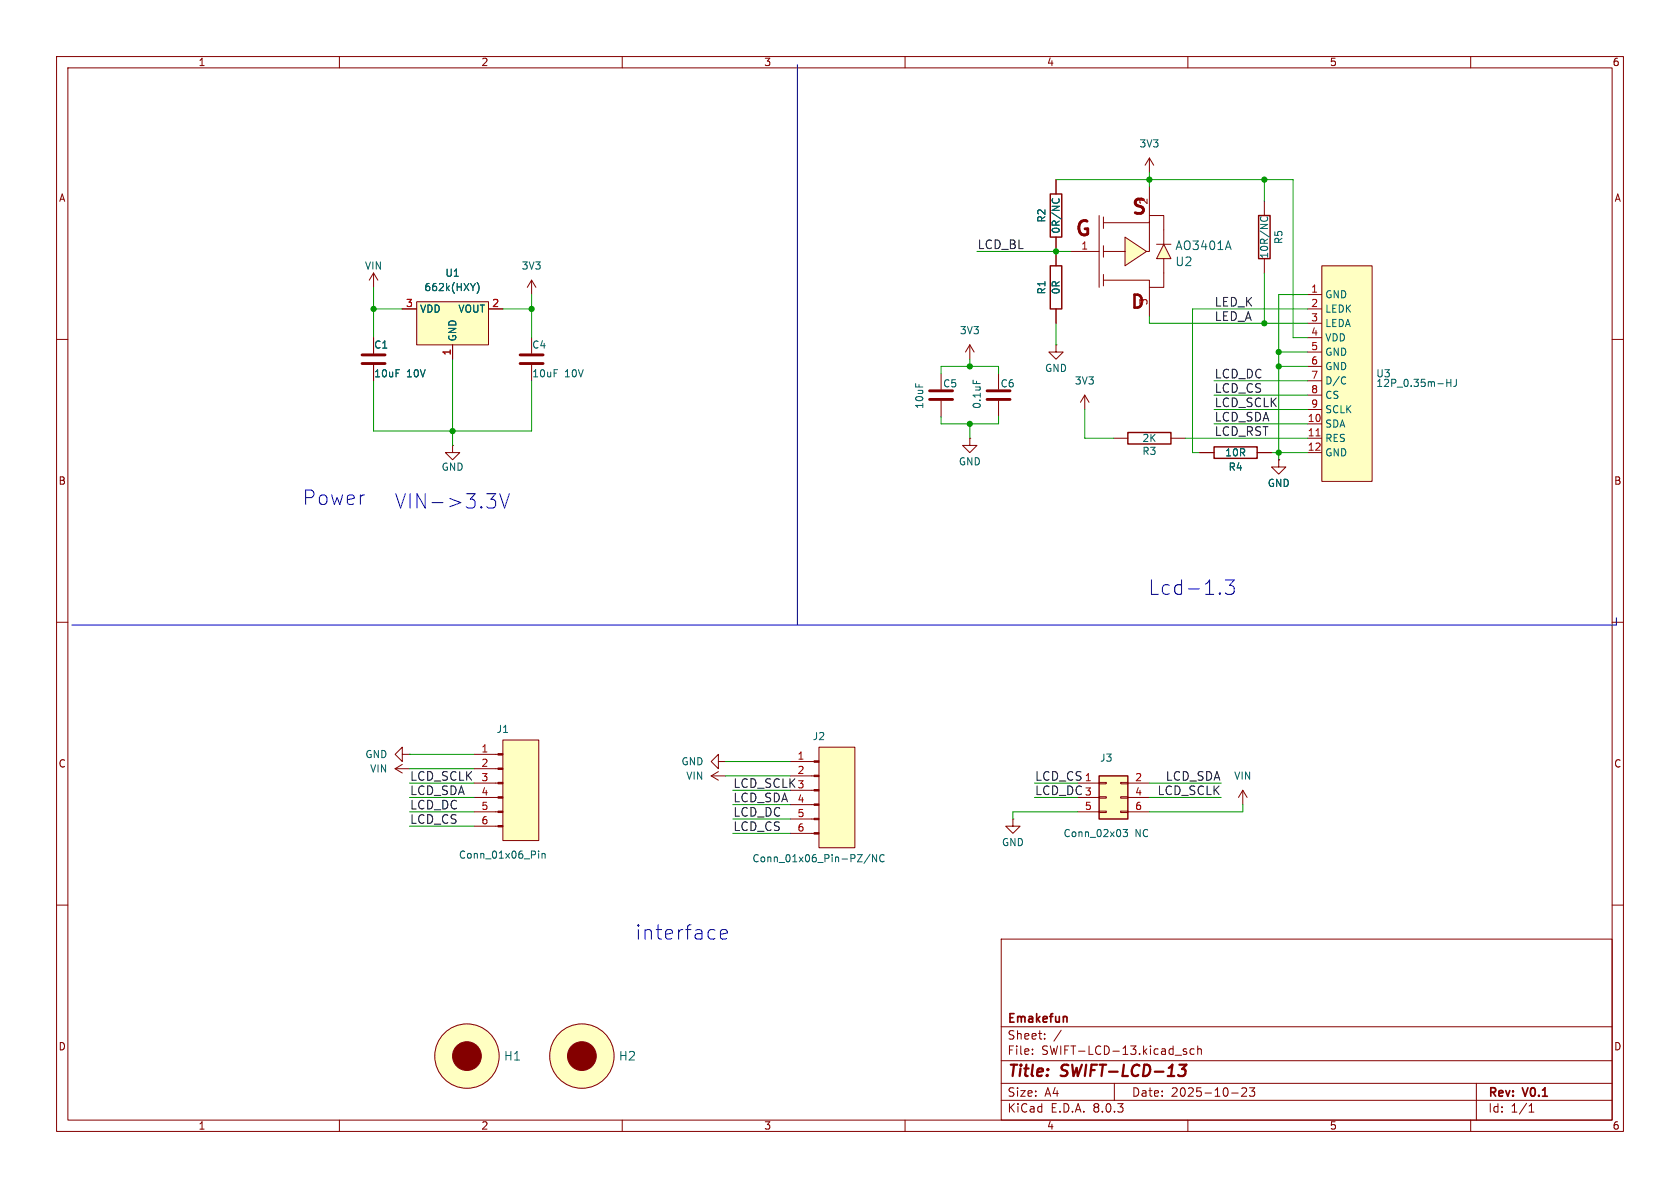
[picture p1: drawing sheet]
<svg xmlns="http://www.w3.org/2000/svg" width="297mm" height="210mm" viewBox="0 0 297 210" stroke-linecap="round" stroke-linejoin="round" font-family="sans-serif">
<g fill="none" stroke="#840000" stroke-width=".18">
<path d="M10 10h277v190h-277zM12 12h273v186h-273zM60 10v2M110 10v2M160 10v2M210 10v2M260 10v2M186.7 31.8v2.5M10 60h2M186.7 41.9v2.6M285 60h2M10 110h2"/>
<path d="M285 110h2M69.8 135.9l1.3 .8M69.8 135.9h2.6M71.1 135.1l-1.3 .8M127 134.6v-1.2l-1.3 1.2 1.3 1.3v-1.3h1.3M128.3 134.6h.1M10 160h2M285 160h2M177 166h108v32h-108zM60 198v2M110 198v2M160 198v2"/>
<path d="M177 194.5h108M177 191.5h108M177 187.5h108M177 181.5h108M182.5 186.3v.1M182.5 185.5v.1M184.7 183.6v.1M184.7 182.8v.1M187.6 182.1l-1.3 2M197 191.5v3M209.7 185.5l-.3-.1-.2 .2v.2l.5 .2v.3h-.5M210 198v2"/>
<path d="M211.1 185.5l-.4-.1-.3 .3v.4l.1 .2h.6M211.7 185.5l.3-.1 .3 .1 .1 .9M211.7 184.9v1.5M217.7 193.2h1.2M219.5 192.4l.6-.1 .2 .1 .1 .3-.9 1.1h.9M220.9 192.3h.9l-.5 .6 .4 .1v.7l-.2 .1h-.4l-.2-.1M260 198v2M261 191.5v6.5M270.3 196.6h.9M270.3 195.5l.4-.4v1.5"/>
</g>
<path d="M208.5 188.2h1.2l-.7 .8h.3l.2 .2 .1 .2-.2 .6-.3 .2h-.6l-.2-.2" fill="none" stroke="#840000" stroke-width=".4"/>
<path d="M188.6 179.8v.9" fill="none" stroke="#840000" stroke-width=".3"/>
<path d="M185.7 34.3h2v7.6h-2z" fill="none" stroke="#840000" stroke-width=".25"/>
<path d="M186.1 35.1l-.1 .3 .1 .3M187.1 35.1l.2 .3-.1 .3" fill="none" stroke="#006464" stroke-width=".18"/>
<g fill="#ffffc2">
<path d="M205.7 43.2l1.3 2.5h-2.5z"/>
<path d="M198.9 41.9l3.8 2.6-3.8 2.5z"/>
</g>
<g fill="none" stroke="#840000" stroke-width=".18">
<path d="M194.3 38.1v12.7M195.1 38.4v2M203.2 38.1h2.5v5.1M203.2 39.1v5.4h-.5M203.2 33v6.4h-8.1M203.2 27.9v2.6M203.2 27.9l-.8 1.3M203.2 27.9l.8 1.3M189.2 44.5h5.1M195.1 49.5h8.1v1.3M195.1 43.4v2.1M195.1 48.5v2"/>
<path d="M195.1 44.5h3.8M198.9 41.9l3.8 2.6-3.8 2.5zM203.2 50.8v5.1M204.5 43.2h2.5M205.7 45.7v5.1h-2.5M205.7 43.2l1.3 2.5h-2.5zM71.1 133.4v-1.3l-1.3 1.3 1.3 1.2v-1.2h1.3M72.4 133.4h.1"/>
</g>
<path d="M217.1 42.6l.5 1.5" fill="none" stroke="#006464" stroke-width=".18"/>
<path d="M233.7 47h8.9v38.1h-8.9z" fill="#ffffc2"/>
<g fill="none" stroke="#840000" stroke-width=".18">
<path d="M231.1 52.1h2.6M231.1 54.6h2.6M231.1 57.2h2.6M231.1 59.7h2.6M233.7 47h8.9v38.1h-8.9zM80 78.7v1.3h1.3l-1.3 1.3-1.3-1.3h1.3M80 78.7h.1M231.1 74.9h2.6M231.1 77.5h2.6M231.1 62.2h2.6M231.1 64.8h2.6M231.1 67.3h2.6"/>
<path d="M231.1 69.9h2.6M231.1 72.4h2.6M231.1 80h2.6"/>
</g>
<path d="M232.7 77.1h.7" fill="none" stroke="#a90000" stroke-width=".18"/>
<path d="M237.7 66.6l.2 .1M237.9 67.8l-.2 .1M255.8 67.1v1.2M255.8 67.7h.7M256.5 67.1v1.2M257.5 67.1v.9a.41 .41 0 0 1-.5 .3" fill="none" stroke="#006464" stroke-width=".18"/>
<path d="M73.7 53.3h12.7v7.7h-12.7z" fill="#ffffc2"/>
<g fill="none" stroke="#840000" stroke-width=".18">
<path d="M223.5 35.6v2.5M66 48.3l-.7 1.2M66 48.3v2.5M66 48.3l.8 1.2M71.1 54.6h2.6M73.7 53.3h12.7v7.7h-12.7zM86.4 54.6h2.5M94 49.5l-.8 1.3M94 49.5v2.6M94 49.5l.7 1.3M223.5 45.7v2.6M80 61v2.5"/>
<path d="M186.7 61v1.2h1.3l-1.3 1.3-1.3-1.3h1.3M186.7 61h.1"/>
</g>
<path d="M223 38.3l-.2 .4 .2 .3M224 38.3l.1 .4-.2 .3M84.3 49.9a1.46 1.46 0 0 1 0 2" fill="none" stroke="#006464" stroke-width=".18"/>
<path d="M222.5 38.1h2v7.6h-2z" fill="none" stroke="#840000" stroke-width=".25"/>
<path d="M144.8 132.1h6.3v17.8h-6.3z" fill="#ffffc2"/>
<path d="M191.8 69.9l-.8 1.2M191.8 69.9v2.5M191.8 69.9l.7 1.2M196.8 77.5h2.6M207 77.5h2.5M139.7 139.7h4.2M139.7 137.2h4.2M139.7 134.6h4.2M144.8 132.1h6.3v17.8h-6.3zM139.7 147.3h4.2M139.7 144.8h4.2M139.7 142.2h4.2" fill="none" stroke="#840000" stroke-width=".18"/>
<g fill="#840000" stroke="#840000" stroke-width=".18">
<path d="M143.9 134.5h.9v.2h-.9z"/>
<path d="M143.9 147.2h.9v.2h-.9z"/>
<path d="M143.9 144.7h.9v.2h-.9z"/>
<path d="M143.9 142.1h.9v.3h-.9z"/>
<path d="M143.9 139.6h.9v.2h-.9z"/>
<path d="M143.9 137h.9v.3h-.9z"/>
</g>
<path d="M153.8 151l-1.1 1.6M155 151.1v1.2l-.8-1.2v1.2M156.3 151.2a.6 .6 0 0 0-.8 .4 .6 .6 0 0 0 .6 .7l.2-.1" fill="none" stroke="#006464" stroke-width=".18"/>
<path d="M199.4 76.5h7.6v2h-7.6z" fill="none" stroke="#840000" stroke-width=".25"/>
<path d="M88.9 130.8h6.3v17.8h-6.3z" fill="#ffffc2"/>
<g fill="none" stroke="#840000" stroke-width=".18">
<path d="M171.4 77.5v1.2h1.3l-1.3 1.3-1.2-1.3h1.2M171.4 77.5h.1M176.5 66v2.8M176.5 70.9v2.8M83.8 138.4h4.2M83.8 135.9h4.2M83.8 133.4h4.2M88.9 130.8h6.3v17.8h-6.3zM219.7 139.7l-.8 1.3M219.7 139.7v2.5M219.7 139.7l.8 1.3M83.8 146.1h4.2"/>
<path d="M83.8 143.5h4.2M83.8 141h4.2"/>
</g>
<g fill="#840000" stroke="#840000" stroke-width=".18">
<path d="M88 133.2h.9v.3h-.9z"/>
<path d="M88 145.9h.9v.3h-.9z"/>
<path d="M88 143.4h.9v.2h-.9z"/>
<path d="M88 140.8h.9v.3h-.9z"/>
<path d="M88 138.3h.9v.3h-.9z"/>
<path d="M88 135.8h.9v.2h-.9z"/>
</g>
<path d="M172 67.2v.6M95.2 150.4v.2M95.2 150.9v.8M95.8 150.9v.8M95.8 151l.2-.1h.3l.1 .8" fill="none" stroke="#006464" stroke-width=".18"/>
<path d="M174.5 70.6h4.1M174.5 69.1h4.1" fill="none" stroke="#840000" stroke-width=".51"/>
<path d="M194.3 137.2h5.1v7.6h-5.1z" fill="#ffffc2"/>
<g fill="none" stroke="#840000" stroke-width=".18">
<path d="M186.7 31.8v2.5M66 59.7v2.8M71.1 54.6h2.6M86.4 54.6h2.5M94 59.7v2.8M186.7 41.9v5.1M186.7 54.6v2.6M66 64.5v2.8M80 61v2.5M94 64.5v2.8M166.4 66v2.8M166.4 70.9v2.8"/>
<path d="M171.4 61l-.7 1.2M171.4 61v2.5M171.4 61l.8 1.2M212.1 80h2.5M222.2 80h2.6M226.1 81.3v1.3h1.2l-1.2 1.2-1.3-1.2h1.3M226.1 81.3h.1M125.7 137.2l1.3 .7M125.7 137.2h2.6M127 136.4l-1.3 .8M190.5 138.4h3.8M194.3 138.3h1.3v.3h-1.3z"/>
<path d="M198.1 138.3h1.3v.3h-1.3zM199.4 138.4h3.8M179.1 144.8v1.3h1.2l-1.2 1.2-1.3-1.2h1.3M179.1 144.8h.1M190.5 141h3.8M190.5 143.5h3.8M194.3 143.4h1.3v.2h-1.3zM194.3 140.8h1.3v.3h-1.3zM198.1 143.4h1.3v.2h-1.3zM198.1 140.8h1.3v.3h-1.3zM199.4 141h3.8M199.4 143.5h3.8"/>
<circle cx="82.5" cy="186.7" r="5.7"/>
<circle cx="102.9" cy="186.7" r="5.7"/>
</g>
<path d="M185.7 47h2v7.6h-2zM214.6 79h7.6v2h-7.6zM194.3 137.2h5.1v7.6h-5.1z" fill="none" stroke="#840000" stroke-width=".25"/>
<path d="M186.1 35.1l-.1 .3 .1 .3M187.1 35.1l.2 .3-.1 .3M84.3 49.9a1.46 1.46 0 0 1 0 2M198.5 146.6h.8l-.4 .5 .4 .1v.6l-.2 .1-.6-.1" fill="none" stroke="#006464" stroke-width=".18"/>
<path d="M64 62.7h4.1M64 64.3h4.1M91.9 62.7h4.1M91.9 64.3h4.1M164.3 70.6h4.1M164.3 69.1h4.1" fill="none" stroke="#840000" stroke-width=".51"/>
<g fill="#ffffc2" stroke="#ffffc2" stroke-width=".18">
<circle cx="102.9" cy="186.7" r="5.7"/>
<circle cx="82.5" cy="186.7" r="5.7"/>
</g>
<g fill="#840000" stroke="#840000" stroke-width=".18">
<circle cx="102.9" cy="186.7" r="2.54"/>
<circle cx="82.5" cy="186.7" r="2.54"/>
</g>
<path d="M141 11.4v99.1M86.1 87.3h1.5l-.8 .9M87.1 88.2l.5 .5v.6l-.5 .5M88.4 87.3l.8 2.5 .8-2.5M216.6 102.5h1.6l-.8 1a.69 .69 0 0 1 .8 .5v.6l-.2 .3-.3 .2h-.7l-.4-.3M285.7 109.2v1.3h-273M127.4 165.2l1.2-.3-.1-.5-.8-.1-.3 .4v1l.1 .2 .2 .1 .8-.1" fill="none" stroke="#0000c2" stroke-width=".18"/>
<g fill="none" stroke="#009600" stroke-width=".18">
<path d="M186.7 31.8h41.9v27.9h2.5M203.2 30.5v2.5M223.5 31.8v3.8M66 54.6h5.1M66 50.8v8.9M88.9 54.6h5.1M94 52.1v7.6M172.7 44.5h16.5M186.7 57.2v3.8M203.2 55.9v1.3h27.9M223.5 48.3v8.9M231.1 52.1h-5v29.2"/>
<path d="M231.1 54.6h-20.3v25.4h1.3M66 67.3v8.9h28v-8.9M80 63.5v15.2M166.4 73.7v1.2h10.1v-1.2M166.4 66v-1.2h10.1v1.2M171.4 63.5v1.3M171.4 74.9v2.6M191.8 72.4v5.1h5M209.5 77.5h21.6M214.6 69.9h16.5M214.6 74.9h16.5M214.6 72.4h16.5"/>
<path d="M214.6 67.3h16.5M226.1 64.8h5M226.1 62.2h5M224.8 80h6.3M72.4 138.4h11.4M72.4 135.9h11.4M72.4 133.4h11.4M128.3 137.2h11.4M128.3 134.6h11.4M129.5 139.7h10.2M182.9 138.4h7.6M203.2 138.4h12.7"/>
<path d="M72.4 141h11.4M72.4 143.5h11.4M72.4 146.1h11.4M129.5 142.2h10.2M129.5 147.3h10.2M129.5 144.8h10.2M182.9 141h7.6M190.5 143.5h-11.4v1.3M203.2 141h12.7M219.7 142.2v1.3h-16.5"/>
</g>
<g fill="#009600" stroke="#009600" stroke-width=".18">
<circle cx="203.2" cy="31.8" r=".46"/>
<circle cx="226.1" cy="64.8" r=".46"/>
<circle cx="226.1" cy="62.2" r=".46"/>
<circle cx="226.1" cy="80" r=".46"/>
<circle cx="223.5" cy="57.2" r=".46"/>
<circle cx="223.5" cy="31.8" r=".46"/>
<circle cx="171.4" cy="74.9" r=".46"/>
<circle cx="186.7" cy="44.5" r=".46"/>
<circle cx="171.4" cy="64.8" r=".46"/>
<circle cx="94" cy="54.6" r=".46"/>
<circle cx="80" cy="76.2" r=".46"/>
<circle cx="66" cy="54.6" r=".46"/>
</g>
<g font-size="3.5" fill="#840000">
<text x="199.7" y="38.6">S</text>
<text x="189.7" y="42.4">G</text>
</g>
<g font-size="3.5" fill="#0000c2">
<text x="53.5" y="89.5">Power</text>
<text x="69.8" y="90.1">VIN-&gt;3.3V</text>
<text x="203" y="105.4">Lcd-1.3</text>
<text x="112.3" y="166.3">interface</text>
</g>
<text font-size="3.2" fill="#840000" x="199.6" y="55.2">D</text>
<g font-size="2.8" fill="#840000">
<text x="178" y="190.9">Title:</text>
<text x="187.7" y="190.9">SWIFT-LCD-13</text>
</g>
<g font-size="2.1" fill="#0f0f0f">
<text x="172.7" y="44.1">LCD_BL</text>
<text x="214.6" y="56.8">LED_A</text>
<text x="214.6" y="54.3">LED_K</text>
<text x="214.6" y="69.5">LCD_CS</text>
<text x="214.6" y="67">LCD_DC</text>
<text x="214.6" y="77.2">LCD_RST</text>
<text x="214.6" y="74.6">LCD_SDA</text>
<text x="214.6" y="72.1">LCD_SCLK</text>
<text x="72.4" y="138.1">LCD_SCLK</text>
<text x="72.4" y="140.7">LCD_SDA</text>
<text x="72.4" y="143.2">LCD_DC</text>
<text x="129.5" y="139.4">LCD_SCLK</text>
<text x="129.5" y="141.9">LCD_SDA</text>
<text x="182.9" y="138.1">LCD_CS</text>
<text x="182.9" y="140.7">LCD_DC</text>
<text x="204.6" y="140.7">LCD_SCLK</text>
<text x="206" y="138.1">LCD_SDA</text>
<text x="72.4" y="145.7">LCD_CS</text>
<text x="129.5" y="147">LCD_CS</text>
<text x="129.5" y="144.5">LCD_DC</text>
</g>
<g font-size="2.1" fill="#006464">
<text x="207.7" y="47.2">U2</text>
<text x="207.7" y="44.4">AO3401A</text>
<text x="89" y="187.7">H1</text>
<text x="109.3" y="187.7">H2</text>
</g>
<g font-size="2.1" fill="#840000">
<text x="178" y="184">Sheet:</text>
<text x="178" y="181.2">Emakefun</text>
<text x="178" y="186.7">File:</text>
<text x="184.1" y="186.7">SWIFT-LCD-13.kicad_sch</text>
<text x="178" y="196.9">KiCad</text>
<text x="178" y="194.1">Size:</text>
<text x="184.7" y="194.1">A4</text>
<text x="185.7" y="196.9">E.D.A.</text>
<text x="193.3" y="196.9">8.0.3</text>
<text x="200" y="194.1">Date:</text>
<text x="207" y="194.1">2025-10-23</text>
<text x="263" y="194.3">Rev:</text>
<text x="263" y="196.9">Id:</text>
<text x="267.1" y="196.9">1/1</text>
<text x="269.4" y="194.3">V0.1</text>
</g>
<g font-size="1.8" fill="#840000">
<text x="35" y="11.9">1</text>
<text x="85" y="11.9">2</text>
<text x="135" y="11.9">3</text>
<text x="185" y="11.9">4</text>
<text x="235" y="11.9">5</text>
<text x="285" y="11.9">6</text>
<text x="10.3" y="35.9">A</text>
<text x="285.3" y="35.9">A</text>
<text x="10.3" y="85.9">B</text>
<text x="285.3" y="85.9">B</text>
<text x="10.3" y="135.9">C</text>
<text x="285.3" y="135.9">C</text>
<text x="10.3" y="185.9">D</text>
<text x="285.3" y="185.9">D</text>
<text x="35" y="199.9">1</text>
<text x="85" y="199.9">2</text>
<text x="135" y="199.9">3</text>
<text x="185" y="199.9">4</text>
<text x="235" y="199.9">5</text>
<text x="285" y="199.9">6</text>
</g>
<g font-size="1.8" fill="#006464">
<text x="201.3" y="26.3">3V3</text>
<text x="185" y="39.4" transform="rotate(-90 185 39.4)">R2</text>
<text x="187.6" y="41.4" transform="rotate(-90 187.6 41.4)">0R/NC</text>
<text x="64.4" y="47.9">VIN</text>
<text x="92.1" y="47.9">3V3</text>
<text x="224.4" y="45.8" transform="rotate(-90 224.4 45.8)">10R/NC</text>
<text x="226.9" y="43.3" transform="rotate(-90 226.9 43.3)">R5</text>
<text x="74.9" y="51.7">662k(HXY)</text>
<text x="78.6" y="49.1">U1</text>
<text x="185" y="52.1" transform="rotate(-90 185 52.1)">R1</text>
<text x="187.6" y="52.1" transform="rotate(-90 187.6 52.1)">0R</text>
<text x="234.2" y="52.9">GND</text>
<text x="74.2" y="55.5">VDD</text>
<text x="80.9" y="55.5">VOUT</text>
<text x="169.6" y="59.3">3V3</text>
<text x="234.2" y="55.5">LEDK</text>
<text x="234.2" y="58">LEDA</text>
<text x="66" y="61.8">C1</text>
<text x="80.9" y="60.5" transform="rotate(-90 80.9 60.5)">GND</text>
<text x="94" y="61.8">C4</text>
<text x="184.7" y="66">GND</text>
<text x="234.2" y="60.6">VDD</text>
<text x="234.2" y="63.1">GND</text>
<text x="234.2" y="65.6">GND</text>
<text x="66" y="66.9">10uF</text>
<text x="71.9" y="66.9">10V</text>
<text x="94" y="66.9">10uF</text>
<text x="99.8" y="66.9">10V</text>
<text x="166.6" y="68.7">C5</text>
<text x="176.8" y="68.7">C6</text>
<text x="189.9" y="68.2">3V3</text>
<text x="234.2" y="68.2">D/C</text>
<text x="234.2" y="70.7">CS</text>
<text x="243.2" y="68.6">12P_0.35m-HJ</text>
<text x="243.2" y="66.9">U3</text>
<text x="163.4" y="72.4" transform="rotate(-90 163.4 72.4)">10uF</text>
<text x="173.6" y="72.4" transform="rotate(-90 173.6 72.4)">0.1uF</text>
<text x="234.2" y="75.8">SDA</text>
<text x="234.2" y="73.3">SCLK</text>
<text x="78" y="83.4">GND</text>
<text x="169.4" y="82.5">GND</text>
<text x="201.9" y="80.6">R3</text>
<text x="201.9" y="78.3">2K</text>
<text x="216.5" y="80.9">10R</text>
<text x="217.1" y="83.4">R4</text>
<text x="234.2" y="78.3">RES</text>
<text x="234.2" y="80.9">GND</text>
<text x="224" y="86.3">GND</text>
<text x="87.7" y="129.8">J1</text>
<text x="143.6" y="131">J2</text>
<text x="64.5" y="134.2">GND</text>
<text x="65.3" y="136.8">VIN</text>
<text x="120.4" y="135.5">GND</text>
<text x="194.4" y="134.8">J3</text>
<text x="121.2" y="138">VIN</text>
<text x="218.1" y="138">VIN</text>
<text x="177" y="149.8">GND</text>
<text x="187.9" y="148.2">Conn_02x03</text>
<text x="200.6" y="148.2">NC</text>
<text x="81" y="152">Conn_01x06_Pin</text>
<text x="132.9" y="152.6">Conn_01x06_Pin-PZ/NC</text>
</g>
<g font-size="1.8" fill="#a90000">
<text x="202.9" y="36.3" transform="rotate(-90 202.9 36.3)">2</text>
<text x="191.1" y="44.2">1</text>
<text x="231.7" y="51.8">1</text>
<text x="71.7" y="54.4">3</text>
<text x="86.9" y="54.4">2</text>
<text x="202.9" y="54" transform="rotate(-90 202.9 54)">3</text>
<text x="231.7" y="54.4">2</text>
<text x="231.7" y="56.9">3</text>
<text x="231.7" y="59.4">4</text>
<text x="79.8" y="62.9" transform="rotate(-90 79.8 62.9)">1</text>
<text x="231.7" y="62">5</text>
<text x="231.7" y="64.5">6</text>
<text x="231.7" y="67.1">7</text>
<text x="231.7" y="69.6">8</text>
<text x="231.1" y="74.7">10</text>
<text x="231.1" y="77.2">11</text>
<text x="231.7" y="72.1">9</text>
<text x="231.1" y="79.8">12</text>
<text x="85" y="133.1">1</text>
<text x="85" y="135.6">2</text>
<text x="140.9" y="134.4">1</text>
<text x="140.9" y="136.9">2</text>
<text x="85" y="138.2">3</text>
<text x="85" y="140.7">4</text>
<text x="85" y="143.3">5</text>
<text x="140.9" y="139.4">3</text>
<text x="140.9" y="142">4</text>
<text x="191.7" y="138.2">1</text>
<text x="191.7" y="140.7">3</text>
<text x="191.7" y="143.3">5</text>
<text x="200.6" y="138.2">2</text>
<text x="200.6" y="140.7">4</text>
<text x="200.6" y="143.3">6</text>
<text x="85" y="145.8">6</text>
<text x="140.9" y="144.5">5</text>
<text x="140.9" y="147.1">6</text>
</g>
</svg>
